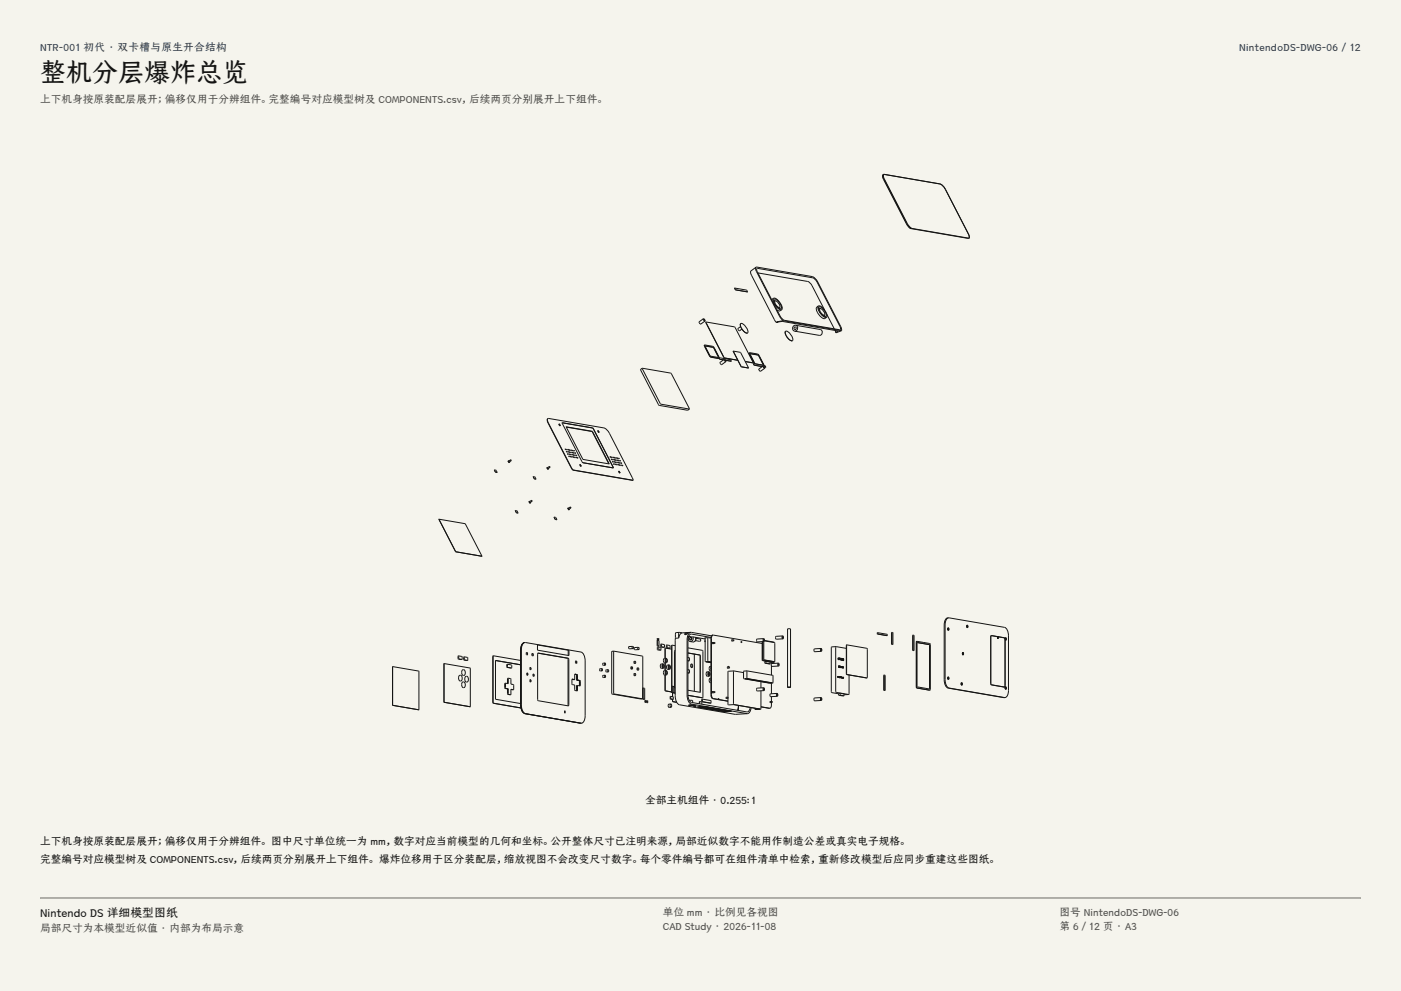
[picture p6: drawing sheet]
<svg xmlns="http://www.w3.org/2000/svg" width="420mm" height="297mm" viewBox="0 0 420 297" stroke-linecap="round" stroke-linejoin="round" font-family="sans-serif">
<g fill="#f5f4ed">
<path d="M0 0h420v297h-420z"/>
<path d="M12 12h396v275h-396z"/>
</g>
<g fill="none" stroke="#141413" stroke-width=".3">
<path d="M264.7 52.4l-.1 .5 .2 .8 6.9 13.4 1.1 1.4M264.8 52.4h-.1M264.8 52.3l16.9 2.8 .9 .5 .8 1.2M264.8 52.3l-.1 .5 .3 .9 6.8 13.3 1.2 1.4M264.8 52.3l-.1 .1M265.1 52.3h-.3M283.4 56.7l6.9 13.4 .3 .8-.1 .5M283.4 56.7l-.9-1.2-.7-.4-16.8-2.8-.2 .5 .3 .8 6.9 13.4 1.3 1.4M272.8 68.5l17.7 2.9M273 68.4h.3M273 68.4l-.2 .1M273.3 68.4l17.1 3"/>
<path d="M290.3 70.1a1 1 0 0 1 .1 1.3M290.4 71.4h.1M290.5 71.4h.1M210.9 95.5l-1.3 .9 .2 .6 .3 .1 1.3-.9M210.9 95.5l.1 .6 .4 .1M210.9 95.5l.3 .3 .2 .4M211 95.7l.2 .3zM211.6 96.5l5.5 10.7 4.1 .8M211.6 96.5h.1M211.6 96.5l5.6 10.8M211.7 96.5l8.6 1.5 5.5 10.7M211.7 96.5h-.1"/>
<path d="M220.2 86.3l.3 .6M220.2 86.3h.1M220.2 86.3v.1M220.2 86.4l.3 .5M220.2 86.3l3.6 .6 .3 .5M220.5 86.9l3.6 .6M222 97.9l-.8 .5 .1 .3 .4 .4 .7-.5M222 97l-.1 .5 .3 .7M222.1 97h-.1M222.1 97a2.56 2.56 0 0 1 2 2.8M222.2 98.2l1 1.3 .9 .3M224.1 87.5h.1"/>
<path d="M224.1 99.8h.1M226.6 80.1l16.9 2.8 .7 .4 1 1.2 6.8 13.4 .2 1.2M226.6 80.1l-.1 .5 .3 .8 6.9 13.3 1.1 1.4M226.6 80.1l-1.5 1.1v.8l7.6 14.6M226.9 80.5l16.8 2.8 .5 .3 .7 .9 6.9 13.3 .1 1-16.7-2.8-.6-.3-.7-1-6.9-13.2zM227.2 81.8l15.2 2.7 1 1.1 3.8 7.3M231.9 89.4l-.6 .4M231.9 89.4a3.1 3.1 0 0 0 2.4 3.4M231.9 89.4a2.35 2.35 0 0 1 2.3 1.9l.3 1.1-.2 .4M231.9 90l.4 .2M232.1 89.7a2.58 2.58 0 0 1 2 2.8 2.61 2.61 0 0 1-2-2.8zM232.3 90.2a1.78 1.78 0 0 0 1.4 1.9"/>
<path d="M232.3 90.2a1.8 1.8 0 0 1 1.4 1.9M232.3 90.2l-.3 .2M232.9 96.5h.3M232.9 96.5h.1M232.9 96.5l-.2 .1M232.9 96.5l.3 .1M233.2 96.5l1.5-.2 16.6 2.9-.6 .3M233.2 96.5v.1M233.2 96.6h-.5M233.7 92.1l-.3 .3M233.7 92.1l.1 .5M234.3 92.8l-.6 .4-.8-.3"/>
<path d="M234.8 96.1l-1.9 .4M234.8 96.1l17.4 3M235.5 99.3a2.58 2.58 0 0 0 2 2.8M235.5 99.3h.1M235.5 99.3a2.58 2.58 0 0 0 2.1 2.8M235.5 99.3a2.54 2.54 0 0 1 2.1 2.8M238.5 97.5a.9 .9 0 0 0-.9 .7 .9 .9 0 0 0 .6 1M238.5 97.5a.9 .9 0 0 1 .6 1 .9 .9 0 0 1-.9 .7M238.5 97.5l7.4 1.2a.9 .9 0 0 1 .6 1.1 .9 .9 0 0 1-.9 .7l-7.4-1.3M245.3 91.7l-.4 .4a3.1 3.1 0 0 0 2.4 3.3l.5-.3M245.3 91.7a3.1 3.1 0 0 0 2.5 3.4M245.3 91.7a2.37 2.37 0 0 1 2.3 1.9l.4 1.1-.2 .4"/>
<path d="M245.4 92.3l.4 .2M245.5 92a2.58 2.58 0 0 1 2.1 2.8 2.62 2.62 0 0 1-2.1-2.8zM245.8 92.5a1.78 1.78 0 0 0 1.4 1.9M245.8 92.5a1.78 1.78 0 0 1 1.4 1.9M245.8 92.5l-.3 .2M247.2 94.4l-.3 .3M247.2 94.4l.1 .5M247.9 94.2l2.2 4.4M250.4 99l.1 .7M250.7 99.6l-.2 .1M250.7 99.6h.3M250.7 99.5v.1"/>
<path d="M250.7 99.5l.3 .1M251 99.6l-.5 .1M251 99.6h.1M252.2 99.1l-1.2 .5M192 110.7l5.5 10.7 8.7 1.6M192.1 110.7h-.1M192.5 110.4l5.5 10.7 8.7 1.5M192.5 110.4l-.5 .3M192.6 110.4l8.6 1.5 5.5 10.7M192.6 110.4h-.1M211.2 103.4l1.4 3.2 .5 .5M211.2 103.4h.1"/>
<path d="M211.2 103.4l2.6 .5 1.8 3.3M211.2 103.4l1.5 3.1 .5 .5M211.4 103.7h.1M211.4 103.7l2.4 .5 1.6 2.9M211.4 103.7l2.5 .4 1.5 3-2.4-.4zM213.1 107.1l2.4 .3M213.2 107l2.3 .4M215.5 107.4h.1M215.5 107.2l.3 .5 1.1 .2M215.5 107.2h.1M215.5 107.2l3.5 .6 .2 .4M215.6 107.4h-.1"/>
<path d="M217.1 107.7l-1.2 .9 .2 .5 .3 .2 1.2-.9M217.1 107.7l.2 .5 .3 .2M217.1 107.7l.4 .2 .1 .5M217.3 107.9l.2 .3zM217.5 108l1.7 .3M219.2 108.3h.1M219.2 108.2v.1M219.8 105.2v.1M219.8 105.3l2.4 4.6 2.2 .4M219.8 105.2h.1M219.8 105.3l2.5 4.6M219.8 105.2l2.2 .4 2.4 4.7"/>
<path d="M223.4 108.3l2.3 .4M224.4 110.3h.1M224.6 105.8l1.6 3.2M224.7 105.7l-.1 .1M224.7 105.7l2.6 .5 1.8 3.3M224.7 105.7l1.6 3.3M224.9 106l2.4 .5 1.5 2.9M224.9 106l2.4 .4 1.5 2.8v.2M224.9 106l1.5 3 2.4 .4M225.7 108.8h.1M225.7 108.7v.1M225.8 108.7l-.1 .1"/>
<path d="M225.9 109h.1M225.9 109l.2 .5M225.9 109l.2 .4M225.9 109l3.4 .6 .3 .4M226.1 109.5l2.4 .4M228.8 109.7l-1.3 .9 .2 .5 .3 .2 1.3-.9M228.8 109.7l.2 .5 .3 .2M228.8 109.7l.3 .2 .2 .5M228.9 109.9l.2 .3zM229.2 110h.4M229.6 110h-.1M237.5 102.1h.1"/>
<path d="M237.6 102.1h-.1M152.3 138.1l.4 .5M152.4 138.1h-.1M152.4 138.1l.2 .1M152.4 138.1l.4 .5M152.7 138.4v.1M152.7 138.6h.1M152.8 138.4v.2M152.8 138.6h-.1M153.1 137.8l-.6 .4 .2 .3M153.1 137.8l.1 .3M153.2 138.1l-.5 .4"/>
<path d="M164.2 125.5l-.2 .5 .3 .8 7.4 14.1M164.2 125.5h.1M164.2 125.5l16.9 2.7 .6 .4 1 1.3 7.1 14M164.2 125.5l-.1 .4 .3 .8 7.4 14.1M164.7 139.8l-.6 .4 .2 .3M164.7 139.8l.2 .3M167.5 127.1l.4 .5M167.5 127.1l.4 .5zM168.5 126.7h.1M168.6 126.7l9.1 1.6 6.1 11.9-9.1-1.6zM168.6 126.7l9 1.6 .3 .3M168.6 126.7l-.1 .1"/>
<path d="M169.4 134.6l.1 .1M169.4 134.5l.2 .3zM169.7 127.9h.1M169.7 127.9l5 9.8 7.9 1.3M169.7 127.9l7.9 1.4M169.8 128l7.7 1.3 5 9.7M169.8 135.3l.1 .2M169.8 135.2l.2 .3zM169.9 134.7l.1 .1M169.9 134.6l.1 .2zM170.2 136l.1 .2M170.2 135.9l.1 .3z"/>
<path d="M170.2 135.4l.1 .1M170.2 135.3l.2 .3zM170.3 134.8l.1 .1M170.3 134.7l.2 .2zM170.5 136.7l.1 .2M170.5 136.6l.2 .3zM170.6 136.1l.1 .1M170.6 136l.2 .3zM170.6 135.5l.1 .1M170.6 135.4l.2 .2zM170.7 134.8l.1 .2M170.7 134.8l.2 .2z"/>
<path d="M170.9 136.8l.1 .1M170.9 136.7l.2 .3zM171 136.2l.1 .1M171 136.1l.2 .2zM171.1 135.5l.1 .2M171.1 135.5l.1 .2zM171.1 134.9l.1 .1M171.1 134.8l.2 .3zM171.4 136.9l.1 .1M171.4 136.8l.1 .2zM171.4 136.2l.1 .2M171.4 136.2l.2 .2z"/>
<path d="M171.5 135.6l.1 .1M171.5 135.5l.2 .3zM171.6 135l.1 .1M171.6 134.9l.1 .2zM171.8 136.9l.1 .2M171.8 136.9l.2 .2zM171.9 136.3l.1 .2M171.9 136.2l.1 .3zM171.9 135.7l.1 .1M171.9 135.6l.2 .2zM172 135.1l.1 .1M172 135l.2 .2z"/>
<path d="M172.2 137l.1 .2M172.2 136.9l.2 .3zM172.3 136.4l.1 .1M172.3 136.3l.2 .2zM172.4 135.8l.1 .1M172.4 135.7l.1 .2zM172.7 137.1l.1 .1M172.7 137l.1 .3zM172.7 136.5l.1 .1M172.7 136.4l.2 .2zM173.1 137.2l.1 .1M173.1 137.1l.2 .2z"/>
<path d="M173.8 139.3l.4 .5M173.8 139.2l.4 .6M174.7 138.7h.1M174.8 138.7l8.9 1.5M177.6 129.3h.1M177.6 129.3l5 9.7M179.2 129.1l.3 .5M179.2 129.1l.4 .5M182.6 139h.1M182.9 136.9l.1 .2M182.9 136.8l.2 .3zM183.2 137.6l.1 .2"/>
<path d="M183.2 137.5l.2 .3zM183.3 137l.1 .1M183.3 136.9l.2 .3zM183.6 138.3l.1 .2M183.6 138.2l.2 .3zM183.7 137.7l.1 .1M183.7 137.6l.1 .3zM183.7 137.1l.1 .1M183.7 137l.2 .2zM183.8 140v.2M184 139l.1 .2M184 139l.1 .2z"/>
<path d="M184 138.4l.1 .1M184 138.3l.2 .3zM184.1 137.8l.1 .1M184.1 137.7l.2 .2zM184.2 137.1l.1 .2M184.2 137.1l.1 .2zM184.4 139.1l.1 .1M184.4 139l.2 .3zM184.5 138.5l.1 .1M184.5 138.4l.1 .2zM184.5 137.8l.1 .2M184.5 137.8l.2 .2z"/>
<path d="M184.6 137.2l.1 .1M184.6 137.1l.2 .3zM184.8 139.2l.1 .1M184.8 139.1l.2 .2zM184.9 138.5l.1 .2M184.9 138.5l.2 .2zM185 137.9l.1 .2M185 137.8l.1 .3zM185 137.3l.1 .1M185 137.2l.2 .2zM185.3 139.3v.1M185.3 139.2l.1 .2z"/>
<path d="M185.3 138.6l.1 .2M185.3 138.5l.2 .3zM185.4 138l.1 .1M185.4 137.9l.2 .3zM185.4 137.4l.1 .1M185.4 137.3l.2 .2zM185.7 139.3l.1 .2M185.7 139.2l.2 .3zM185.7 138.7l.1 .1M185.7 138.6l.2 .3zM185.8 138.1l.1 .1M185.8 138l.2 .2z"/>
<path d="M186.1 139.4l.1 .1M186.1 139.3l.2 .3zM186.2 138.8l.1 .1M186.2 138.7l.1 .2zM186.5 139.5l.1 .1M186.5 139.4l.2 .2zM206.2 122.9v.1M206.7 122.6l-.5 .4M131.6 155.6v.1M131.6 155.7l5 9.7 7.9 1.3M131.6 155.6h.1M131.6 155.6l5 9.7"/>
<path d="M131.6 155.6l7.9 1.4 5 9.7M148.2 140.9v.1M148.2 141l.3 .5 .5 .1M148.2 140.9h.1M148.3 140.8l.4 .1 .3 .7M148.3 140.8v.1M148.3 140.8l-.1 .1M148.3 140.9l.3 .6 .4 .1M149 141.6h.1M154.5 153v.1M154.5 153.1l.2 .5M154.5 153h.1"/>
<path d="M154.6 153l.4 .1 .3 .6M154.6 153h-.1M154.7 153.6l.6 .1M154.8 153.5l.1 .2M155.2 153.8h.1M155.2 153.7v.1M155.3 153.7h.1M155.3 153.7l-.1 .1M158.6 150.3l.4 .5M158.7 150.3h-.1M158.7 150.3h.1M158.7 150.3l.3 .4"/>
<path d="M158.9 150.5v.1M159 150.7v.1M159 150.6v.1M159.3 150l-.5 .4 .1 .2M159.3 150l.2 .2M159.5 150.2l-.6 .4M159.9 142.9l.3 .6 .4 .1M159.9 142.9h.1M159.9 142.8l.3 .7 .4 .1M159.9 142.8v.1M159.9 142.8l.4 .1 .4 .7M159.9 142.8h.1"/>
<path d="M160.6 143.6h.1M160.7 143.6h-.1M164 140.1l.3 .5M164 140.1h.1M164 140.1l.2 .1M164 140.1l.4 .5M164.3 140.4v.1M164.4 140.6h-.1M164.4 140.4v.2M164.9 140.1l-.6 .4M166.1 155l.4 .7M166.2 155h-.1"/>
<path d="M166.2 155l.4 .1 .3 .6M166.2 155l.3 .7M166.5 155.7l.4 .1M166.5 155.7h.4M166.9 155.7v.1M170.2 152.3l.4 .5M170.3 152.3h-.1M170.3 152.2l.2 .1M170.3 152.2l.4 .5M170.3 152.2l-.1 .1M170.6 152.5v.1M170.6 152.7v.1"/>
<path d="M170.7 152.6v.1M170.7 152.7l-.1 .1M171 152l-.6 .4 .2 .2M171 152l.2 .2M171.2 152.2l-.6 .4M171.7 140.9l18.1 3M171.8 140.8l-.1 .1M171.8 140.8l18 3.1M183.8 140.2h.1M185.4 141.2l.4 .6M185.5 141.2l.3 .6zM136.6 165.3v.1"/>
<path d="M136.6 165.4l7.9 1.3M144.5 166.7h.1M117.7 199.8v11.5M117.7 199.8h.1M117.7 199.8l7.9 1.3v11.6M133.1 198.9v11.5M133.1 198.9h.1M133.1 198.9l7.9 1.3v11.6M137.4 196.6l-.1 .9 .9 .2M137.4 196.6h.1M137.6 196.6l-.1 .8 1 .2M137.6 196.6h.1"/>
<path d="M137.6 196.6h-.2M137.6 196.6l.9 .2v.8M138.3 197.7h.1M138.5 197.6l-.2 .1M139.1 196.9l-.1 .8 .9 .2M139.1 196.9h.1M139.3 196.9l-.1 .8 .9 .2M139.3 196.9h.1M139.3 196.9h-.2M139.3 196.9l.9 .2-.1 .8M140 197.9h-.1M140.1 197.9h.1"/>
<path d="M140.1 197.9h-.2M147.9 196.6h.1M148 196.5l-.1 14.2 8.3 1.5-8.4-1.5 .1-14.1M148 196.5l8.1 1.4M148 196.5l-.1 .1M148.5 198v11.5M148.5 198l7.6 1.3M148.6 197.9l-.1 .1M148.6 197.9l7.5 1.3M152 199.1v.9l1.3 .2M152 199.1h.1M152.2 199.1v.9"/>
<path d="M152.2 199.1h.1M152.2 199.1h-.2M152.2 199.1l1.2 .2-.1 .9M156.1 194.8v16.4M156.5 193.1l-.4 1.7M157.2 192.6a1.89 1.89 0 0 0-1.1 2.2M157.2 192.6a2.02 2.02 0 0 0-1.1 2.2M157.3 192.6h-.1M157.4 192.6l16.8 2.8a2.63 2.63 0 0 1 1.2 2.7l-.1 17.5a1.31 1.31 0 0 1-1 1.1M157.4 192.6a2.02 2.02 0 0 0-1.1 2.2v16.4l.1 1.3a1.78 1.78 0 0 0 1.1 1.4l16.7 2.8M157.4 192.6h-.2M157.8 195.6l.3 .1"/>
<path d="M157.8 195.6v.6l.3 .1M157.8 195.6h.1M157.8 195.6l.4 .1M158.1 196.2v.1M158.1 196.3h.1M158.2 196.2l-.1 .1M158.2 195.7l-.1 .5M159.5 195.9h.3M159.5 195.9v.6l.3 .1M159.5 195.9h.1M159.5 195.9l.3 .1v.6M159.8 195.9v.1"/>
<path d="M159.8 196v.6M159.8 196.6h.1M161.1 193.3l9.5 1.6v1.6l-9.5-1.6zM161.3 195.8l9.1 1.5 .1 13.9-.1 .3M161.3 195.7l-.1 .3 .1 13.9 9 1.6M161.3 195.7h.1M170.1 197.3l.2 .4-.1 13.8M170.4 194.9l-.1 1.5M172.5 198.2v.5l.4 .1M172.5 198.1l.4 .2M172.5 198.1v.1M172.9 198.7l-.1 .1"/>
<path d="M172.9 198.7h.1M172.9 198.3v.4M181.4 198.7h-.6l-.1 .3 .2 .4h.5M181.4 198.7l-.2 .3 .2 .4M181.4 198.7l.2 .3-.2 .4M183.5 195.2l-.1 12.7 8.6 1.6M183.5 195.2h.1M184.1 195.2l-.1 12.7 8.6 1.5M184.1 195.2h.1M184.1 195.2h-.6M184.1 195.2l8.6 1.5-.1 12.7M188.5 193.8v.6h.3"/>
<path d="M188.5 193.8h.1M188.8 194.4h.1M189.5 199.8l-.4 .4 .1 .3h.3M189.5 199.8l-.2 .3 .2 .4M189.5 199.8l.2 .4-.2 .3M189.5 193.7v.6l.4 .1M189.5 193.7h.1M189.5 193.7l-1 .1M189.5 193.7l.4 .1v.6M189.9 194.4h.1M189.9 194.4h-1.1M190.2 194.1l-.1 .6h.4"/>
<path d="M190.2 194.1h.1M190.4 198.2l-.4 .3 .1 .3h.3M190.4 198.2l-.2 .3 .2 .3M190.4 198.2l.2 .3-.2 .3M190.5 194.7h.1M191.2 194.1v.5l.4 .1M191.2 194l.4 .1v.5M191.2 194v.1M191.2 194l-1 .1M191.6 194.7h-1.1M191.6 194.6v.1M197 191.8v1.7l.4 .1"/>
<path d="M197 191.8l.2 .1v1.6l.3 .1M197 191.6h.5M197 191.4v.2M197 191.8l.6 .1v1.7M197 191.4h.1M197.1 193.9v.8l.6 .1M197.1 193.9h.1M197.2 191.6h-.2M197.2 191.4v.2M197.2 191.4h.1M197.2 191.4h-.2M197.2 191.4h.3l.1 .3-.4-.1"/>
<path d="M197.4 193.6h.1M197.4 191.9h.1M197.5 193.9v.8l.6 .1M197.5 193.9h.1M197.5 193.9h-.4M197.5 193.9l.6 .1v.8M197.5 193.6h-.1M197.6 193.6h-.1M197.7 194.8h.1M198.1 193v.9l1.1 .1M198.1 193h.1M198.1 194.8h.1"/>
<path d="M198.1 194.8h-.4M198.3 193.1v.8M198.3 193v.1M198.3 193h.1M198.3 193h-.2M198.3 193l.9 .2v.8M198.7 199l-.6 .1-.1 .5 .1 .6 .7 .1M198.7 199l-.3 .6 .4 .7M198.7 199a.81 .81 0 0 1 .1 1.3M198.8 199.2l-.2 .4 .2 .4M198.8 199.2h.1M198.8 199.2l-.1 .4 .2 .4"/>
<path d="M198.8 199.2l.2 .4-.1 .4M198.9 194h.1M199.2 194h.1M199.2 194h-.3M199.4 198.6v2.4M199.5 194.2l-.1 3.1M199.5 194.2h.1M199.5 194.2l1.9 .4M199.6 197.9l.2 .4M199.7 197.3l-.7 .1-.1 .5 .2 .7h.7M199.7 197.3l-.3 .6 .4 .7M199.7 197.3a.81 .81 0 0 1 .1 1.3"/>
<path d="M199.7 197.6l-.1 .3M199.7 197.6h.1M199.8 197.6l.2 .3-.2 .4M199.8 197.6h-.1M199.8 193.3v.9l1 .1M199.8 193.3h.1M199.8 198.3h.1M200 193.3v.9M200 193.3h.1M200 193.3h-.2M200 193.3l.9 .2-.1 .8M200.6 199.3l-.6 .1-.2 .5 .2 .6 .7 .1"/>
<path d="M200.6 199.3l-.3 .6 .4 .7M200.6 199.3a.82 .82 0 0 1 .1 1.3M200.6 194.3h.1M200.7 199.6l-.2 .3 .2 .4M200.7 199.6h.1M200.7 199.6l.2 .3-.2 .4M200.8 194.3h.1M200.8 194.3h-.2M201.4 193.6v13.7M201.5 193.4l-.1 .2M201.5 193.4h.1M201.6 193.4l.8 .1"/>
<path d="M202.3 195h.1M202.3 195l-.1 11 .2 .2M202.5 191.2l-.1 17.3 .2 1.3a1.84 1.84 0 0 0 1.1 1.4l16.7 2.9 3.7-.2M202.7 189.6l-.2 .4v1.3l1-.1M202.7 189.6h.1M203.7 189.5l-.3 .5 .1 1.2M203.7 189.5h.1M203.7 189.5l-1 .1M203.7 189.5l.8 .2M204.5 189.7l-.5 .3-.5 1.2M205.3 190h.1M205.3 190v.1"/>
<path d="M205.3 189.9l.9-.2-.3 .3a.35 .35 0 0 1-.3 .2 .35 .35 0 0 1-.3-.3zM206.1 189.9l-.8 .1M206.2 197.9l.3 .2M206.2 194.2l4.5 .8-.1 14.1M206.2 195.7l3.6 .6 .2 .2M206.4 197l-.2 .2M206.4 197h.1M206.4 197a.67 .67 0 0 1 .1 1.1M206.5 190.7l4.9 .8M206.5 198.1h.1M206.6 190.7l-.3 1 .6 .6M207 191.7l.1 .1"/>
<path d="M207.1 199.5l.3 .6M207.1 189.5a2.09 2.09 0 0 0-1.1 2.3v16.5l.2 1.3a1.84 1.84 0 0 0 1.1 1.4l16.8 2.9M207.1 189.5l6.2 1.1M207.1 189.5l-2.6 .2M207.1 191l-.3 .4 .2 .3M207.1 191l.3 .4-.4 .3M207.1 191l.2 .1M207.3 199l-.2 .5M207.3 199h.1M207.3 199l.3 .4-.2 .7M207.7 190.9a.93 .93 0 0 1-.8 1.4M208.2 196v11.2"/>
<path d="M208.5 191a.93 .93 0 0 1-.8 1.4l-.8-.1M208.5 191.1l.1 .6-.2 .5M208.6 191.3l1.2 .2 .3 .4-.4 .3-1.2-.2M209.8 196.3l.1 .2M210 196.5l-.1 10.8M211.3 191.2h.1M211.3 191.2h1.8M211.3 191.2l.1 7 1.7 .4M211.3 192.2l.1 .2M211.4 192.2v.1M211.4 192l-.1 .2M211.4 192v.2"/>
<path d="M211.6 198.3h.1M212.2 191.1l.1 7.2M212.2 198.3h.1M212.2 198.3h-.6M212.2 198.3l.9 .1M213.1 199.7a.68 .68 0 0 0-.5 .7 .68 .68 0 0 0 .5 .6M213.1 191l-5.9-1a1.59 1.59 0 0 0-1 1.9v16.3l.6 1.9 .5 .4 16.7 2.9 .5-.3 .4-1.1M213.5 192.6h.1M213.6 192.5v.4M213.6 192.5l.2 .1M213.6 190.3l-.3 .3-.2 .7 .1 17.3 .5 .8 4.5 .8-2.6-.5M213.6 190.3h.1"/>
<path d="M213.6 192.6h.1M213.7 192.9h-.1M213.7 192.9h.1M213.8 190.3l-.4 .3-.1 .7v16.9l.3 1 1.6 .4M213.8 190.3l14.7 2.5M213.8 190.3h-.2M214.2 192.5l.1 .4M214.2 192.5l-.7 .1M214.3 192.9h-.6M218.2 199.9l-.2 .2 .2 .1M218.3 199.9l.1-.2 .1 .2M218.3 199.9h.1"/>
<path d="M218.3 199.8v.1M218.6 199.9v.3M218.6 199.9h-.5M219.5 191.8l-.2 .1 .2 .2M219.9 191.7v.4M219.9 191.7l-.5 .1M219.9 192.1h-.5M222.2 192.3v.2M222.2 192.3l.1 .3zM228.5 192.3v5.6l3.5 .6M228.6 192.3l.1 5.7M228.7 192.3v5.4l3.5 .6"/>
<path d="M228.9 191.7l.1 .3zM228.9 191.4l-1.9 .1-.2 .4 .2 .5 2-.1M228.9 191.4l-.2 .4 .3 .5M228.9 191.4l.3 .4-.2 .5M229 192.3l.1 5.5M229.2 192.1l3 .6v5.6M229.2 191.9l2.9 .7M229.3 198.3v.5l1.3 .2M229.3 198.3h.1M229.6 198.2l.1 .5 1.2 .3M229.6 198.2h.1M229.6 198.2l-.3 .1"/>
<path d="M229.7 198.2l1.2 .2v.6M230.6 199h.1M230.9 199h.1M230.9 199h-.3M231.3 198.4v.6M231.3 199.6v2.7M231.9 198.5h.1M231.9 198.3h.1M232 198.5h-.1M232.1 198.3l-.1 .2M232.1 198.3h.1M232.2 198.3h.1"/>
<path d="M232.2 198.3h-.3M233.3 199l.1 .4zM233.3 198.7l-1.9 .2-.2 .4 .2 .4 2-.1M233.3 198.7l-.2 .4 .3 .5M233.3 198.7l.3 .5-.2 .4M234.6 190.9l.1 .3zM234.6 190.6l-1.9 .1-.2 .4 .2 .5 2-.1M234.6 190.6l-.2 .4 .3 .5M234.6 190.6l.3 .4-.2 .5M236.1 188.5h.1M236.1 188.5h.9v17.5M236.1 188.5v17.5"/>
<path d="M246.1 194.6l.1 .4zM246.1 194.3l-1.9 .2-.2 .4 .2 .4 2-.1M246.1 194.3l-.2 .4 .3 .5M246.1 194.3l.3 .5-.2 .4M249.3 193.9l-.1 13.4 .2 .3 2 .3M249.3 193.9h.1M250.7 193.8l-.1 13.6 3.8 .7M250.7 193.8l3 .5M250.7 193.8l-1.4 .1M251.3 197.7h.1M251.3 197.1h.1M251.3 197.1l.2 .5v-.4"/>
<path d="M251.3 197.1v.6M251.3 197.2l.2 .5M251.4 199.6v.1M251.4 199.8v.2M251.4 199.7v.1M251.4 200h.1M251.4 199.6h.1M251.4 199.8h.1M251.4 199.8v.1M251.4 199.9l.1 .1M251.5 199.6v.1M251.5 199.7h.1"/>
<path d="M251.5 199.8h-.1M251.5 197.7h.1M251.5 199.5l-.1 .1M251.5 199.5v.1M251.5 199.5h.1M251.5 197.2h.1M251.5 197.2l.4 .1M251.5 199.8h.1M251.5 199.6h.1M251.5 200h.1M251.5 199.8v.2M251.5 199.6l.1 .1"/>
<path d="M251.6 199.7l-.1 .1M251.6 199.8l-.1 .2M251.6 200h.1M251.6 199.8h.1M251.6 199.6h.1M251.6 199.6h.2M251.6 199.6v.2M251.7 197.8h-.1M251.7 197.3v.5M251.7 197.3h-.1M251.7 199.8h-.1M251.7 199.8h.1"/>
<path d="M251.7 199.7h.1M251.7 199.7v.1M251.7 200h.1M251.7 199.9v.1M251.7 199.8l.1 .1M251.8 199.6l-.1 .1M251.8 199.6h.1M251.8 199.9l-.1 .2M251.8 197.3l-.3-.1v.5M251.8 197.2v.6M251.8 197.8h.1M251.8 197.2h.1"/>
<path d="M251.9 200v.1M251.9 197.6h.1M251.9 197.3h.1M251.9 197.8h.1M251.9 197.5h.1M251.9 199.6v.5M251.9 199.6h.1M251.9 199.7h.1M251.9 199.7v.3M251.9 199.7l.1 .2M251.9 199.6l.1 .3M251.9 197.3l.1 .2"/>
<path d="M251.9 197.6l.1 .1M252 197.5h-.1M252 197.6h.1M252 197.7l.1 .1M252 197.7h.1M252 199.9v.2M252 197.6v.1M252 197.5l-.1-.3v.6M252 197.5v.1M252 197.8h.1M252.1 197.7h.1M252.1 197.6h.1"/>
<path d="M252.1 197.6l.1 .1M252.1 197.6v.1M252.2 199.8h-.1M252.2 199.8l-.1 .3M252.2 199.8h.1M252.2 197.7h.1M252.2 199.8v.3M252.2 199.8l.1 .1M252.2 197.8l.1 .1M252.3 199.9h.1M252.3 199.9v.3M252.3 199.8v.1"/>
<path d="M252.3 197.8h.1M252.3 197.3l-.1 .5M252.3 197.3h.1M252.3 199.9v.1M252.3 197.4v.4M252.3 197.9h.1M252.3 197.4h.1M252.3 197.3l.1 .3M252.3 199.8h.1M252.4 199.8v.2M252.4 197.8h-.1M252.4 197.4v.2"/>
<path d="M252.4 199.9v.1M252.4 197.6v.2M252.4 200v.2M252.4 197.6l-.1 .3M252.5 197.6l.1 .3M252.5 199.7h.1M252.5 199.7l-.1 .5M252.6 199.8v.2zM252.6 197.3l-.1 .3M252.6 197.3h.1M252.6 197.4h.1M252.6 197.4l-.1 .2"/>
<path d="M252.6 197.9h.1M252.6 197.4v.1M252.6 199.7l.1 .5M252.6 197.3l.1 .4M252.6 197.8v.1M252.6 197.5v.2M252.7 197.9h-.1M252.7 197.7v.2M252.7 199.7v.5M252.7 199.7h.1M252.7 197.9l.1 .1M252.7 197.9h.1"/>
<path d="M252.7 197.4v.1M252.7 197.5h.1M252.7 197.4h.1M252.7 200h.1M252.8 199.9h-.1M252.8 198h.1M252.8 199.9h.1M252.8 199.9l-.1 .1M252.8 199.9v.1M252.8 197.4h-.1M252.8 197.5h-.1M252.8 197.7h.1"/>
<path d="M252.8 197.6h.1M252.8 197.6v.1M252.8 199.9l.1 .4M252.8 197.5h.1M252.8 197.4h.1M252.8 200v.3M252.8 197.9h.1M252.8 197.7l.1 .2M252.8 197.5l.1 .1M252.8 197.4l.1 .3M252.9 197.6h-.1M252.9 197.9h-.1"/>
<path d="M252.9 197.7v.2M252.9 197.9l-.1 .1M253.8 193.3l-.1 8.8 6.2 1.1M253.8 193.3h.1M253.9 193.3v8.9M253.9 193.3h.1M253.9 193.3h-.1M253.9 193.3l6.1 1.1-.1 8.8M263 189.6v.4l2.8 .5M263 189.6h.1M263.2 189.6v.4l2.8 .5M263.2 189.6h.1"/>
<path d="M263.2 189.6h-.2M263.2 189.6l2.8 .5M265.8 190.5h.1M266 190.5h.1M266 190.1v.1M266 190.5h-.2M266 190.2v.3M267.3 193v.1M267.3 189.5v3.5M267.3 189.5h.1M267.3 193.1h.4M267.5 189.5v3.6"/>
<path d="M267.5 189.5h.1M267.5 189.5h-.2M267.5 189.5l.2 .1v3.5M267.5 193.1h.1M267.7 193.1h.1M267.7 193.1h-.2M273.6 190.4v4.5l.2 .1M273.6 190.4h.1M273.8 190.4v4.5l.2 .1M273.8 190.4h.1M273.8 190.4h-.2M273.8 190.4l.2 .1v4.4"/>
<path d="M273.8 195h.1M274 195h-.2M274 194.9v.1M274.8 192.2l-.1 13.9 4 .7M274.8 192.2h.1M274.9 192.2l-.2 13.7 .2 .3M274.9 192.2h.1M274.9 192.2h-.1M274.9 192.2l2 .3M275 192.6l3.7 .6-.1 13.3M275 192.6l-.1 13.2 3.7 .7M275 192.6h.1"/>
<path d="M276.8 192.5v.1M276.9 192.5l1.8 .4 .2 .3-.1 13.6M276.9 192.5h-.1M278.6 193.2v13.3M284.1 188.5l.2 .4M284.2 188.6v.1M284.2 188.2h.1M284.2 188.6h.1M284.3 188.9h.1M284.3 188.5l.1 .1M284.3 188.2l-.2 .3M284.3 188.2l.1 .3-.1 .4"/>
<path d="M284.3 188.2h-.1M284.3 188.3h.1M284.3 188.3v.3M284.3 188.5l-.1 .1M284.3 188.2l.2 .3-.2 .4-.2-.4M284.3 188.6h-.1M284.3 188.6l-.1 .1M284.3 188.5h.1M284.4 185.2l-.8 .6-.3 1.5v16.4l.2 1.2 .4 .9 .6 .4 16.8 2.9M284.4 185.2l16.7 2.8 .6 .4 .5 1 .1 1.2v16.3l-.3 1.5-.7 .7M284.4 185.2l-.6 .1-.4 .5-.3 1.5v16.4l.1 1.2 .4 .9 .6 .4 17.1 2.9M284.4 188.6h-.1"/>
<path d="M288.6 195.6h.2l-.1 .7zM288.7 195.9h.1M288.6 195.6h.1M288.6 195.9h.1M288.7 196.2h.1M288.7 195.9l.1 .1M288.7 195.6l-.2 .3 .2 .3M288.7 195.6l.1 .3-.1 .3M288.7 195.6h-.1M288.7 195.7v.2M288.7 195.9h-.1M288.7 195.7h.1"/>
<path d="M288.8 196h-.1M289.8 187.7l.2-.3 .1 .1-.1 .6M289.8 187.7l.2 .4M289.9 187.8h.1M289.9 187.4h.1M290 188.1h.1M289.9 187.7l.2 .1M290 187.4l-.2 .3M290 187.4l.1 .3-.1 .4M290 187.4h-.1M290 187.7l-.1 .1M290 187.5l-.1 .3"/>
<path d="M290 187.5h.1M290 187.7l.1 .1M290 187.7h-.1M290.1 187.8h-.1M297 190.9v13.9M297.1 190.5h.1M297.2 190.5l-.2 .4M297.2 190.5h.1M297.2 190.5h-.1M297.2 190.5l3.9 .7 .2 .4M297.2 190.5l3.9 .6 .2 .4M299 191.1l.2 .2"/>
<path d="M299.1 190.9h.1M299.1 190.9l-.1 .2M299.1 190.9l.1 .5-.2-.3M299.1 190.9l.1 .4zM299.1 190.9l.1 .4M299.1 191.3v.1M299.2 191.3l-.1 .1M301.3 191.5h.1M301.3 191.5l.2 .3M301.3 191.6h.1M301.3 191.6v13.9M301.5 191.2h.1"/>
<path d="M301.4 191.5h.1M301.4 191.1v.1M301.5 191.5l.1 .1M301.5 191.8h-.1M301.5 191.2l-.2 .3M301.5 191.2l.1 .3-.1 .3M301.5 191.5h.1M301.5 191.1l-.2 .4M301.5 191.1l.1 .6-.1 .2-.2-.3M301.5 191.8h.1M301.5 191.5v-.2v.2M301.5 191.6h.1"/>
<path d="M301.6 191.6h-.1M117.7 211.3v.1M117.7 211.4l7.9 1.3M125.5 212.7h.1M125.6 212.7h-.1M133.1 210.4v.1M133.1 210.5l7.9 1.3M137.7 202.5a.85 .85 0 0 1 .9 .6 .85 .85 0 0 1-.5 1 .99 .99 0 0 1-.4-1.6zM138.6 200.8a.85 .85 0 0 1 1 .6 .85 .85 0 0 1-.5 1 .99 .99 0 0 1-.5-1.6zM138.6 204.4a.85 .85 0 0 1 1 .7 .85 .85 0 0 1-.5 1 .99 .99 0 0 1-.5-1.7zM139.6 202.8a.85 .85 0 0 1 .9 .6 .85 .85 0 0 1-.5 1 .99 .99 0 0 1-.4-1.6zM141 211.8h.1"/>
<path d="M148.5 209.5l.1 .1M148.6 209.6l7.5 1.3M151.4 204.8l-.1 1.5 .8 .2M151.4 204.8h.1M151.6 204.8v1.5l.8 .1M151.6 204.8h.1M151.6 204.8h-.2M152.1 206.5l.1 1.5 .6 .2M152.2 203.3l-.1 1.6M152.2 203.3h.1M152.4 206.4v1.6l.7 .2M152.4 206.4l-.3 .1"/>
<path d="M152.5 203.3l-.1 1.6-.8-.1M152.5 203.3h.1M152.5 203.3h-.3M152.5 203.3l.6 .1 .1 1.6 .8 .2-.1 1.5M152.8 208.2h.1M152.9 208.2h-.1M153.1 208.2h-.3M153.1 200.2h.1M153.2 206.6l.5 .1M153.3 200.2h.1M153.3 200.2h-.2M153.7 206.7h.1"/>
<path d="M153.9 206.7l-.7-.1-.1 1.6M153.9 206.7h.1M153.9 206.7h-.2M156.1 211.2a2.62 2.62 0 0 0 1.3 2.7M156.1 211.2l.1 1.1 .6 1.1M156.1 211.2l.2 1.3a1.78 1.78 0 0 0 1.1 1.4M157.4 213.9l16.8 2.8M157.9 201.8h.3l-.1 .6zM158.9 200.1h.2l-.1 .6zM158.9 203.8h.2l-.1 .6zM159.8 202.1h.2l-.1 .6zM169.2 213.1h.1"/>
<path d="M169.3 213.1v.5M169.3 213.1v.6M169.3 213.1h.1M169.3 213.1l.1 .6M169.3 213.7h.1M169.4 213.7h.1M170.3 211.5h.1M171.5 203.5v1.6l.8 .2v1.6l.7 .2M171.5 203.5h.1M171.6 203.5l.7 .2M172.1 203.7h.1M172.3 203.7l-.8-.1 .6 .1"/>
<path d="M172.3 202.1l.6 .1v1.6M172.4 202.1l-.1 1.6M172.4 202.1h.1M172.4 202.1l.7 .1v1.6M172.8 202.2l.1 1.6M172.9 203.8l.8 .2v1.5M172.9 203.8l.9 .2-.1 1.5M172.9 203.8h.1M172.9 205.4h.1M173 206.9l-.1 .1zM173 205.4l-.1 1.5M173 207.1h.1"/>
<path d="M173.1 205.4l-.1 1.7M173.1 203.8l.8 .2v1.6M173.1 205.4l-.2 .1-.1 1.5M173.1 205.4l.7 .2M173.1 203.8h-.1M173.8 205.6h.1M174.2 216.7h.1M174.3 216.7h-.1M180.4 200.4h-.5l-.2 .3 .2 .4 .6-.1M180.4 200.4l-.1 .3 .2 .3M180.4 200.4l.2 .3-.1 .3M181.4 202.4h-.6l-.1 .3 .2 .4 .5-.1"/>
<path d="M181.4 202.4l-.2 .3 .2 .3M181.4 202.4l.2 .3-.2 .3M182.3 200.7h-.5l-.2 .3 .2 .4h.5M182.3 200.7l-.1 .3 .1 .4M182.3 200.7l.2 .3-.2 .4M190.4 201.8l-.4 .3 .1 .4h.3M190.4 201.8l-.2 .3 .2 .4M190.4 201.8l.2 .4-.2 .3M191.3 200.2l-.3 .3 .1 .3h.3M191.3 200.2l-.1 .3 .2 .3M191.3 200.2l.2 .3-.1 .3M192 209.5h.1"/>
<path d="M192.6 209.4h.1M192.6 209.4l-.6 .1M192.7 209.4l.1 .1M192.8 206.2l-.1 3.2M192.8 206.2h.1M192.8 209.5l.4 .1M192.8 206.2l.5 .1-.1 3.3M193.2 209.6h.1M193.3 210.4l.1 .1M193.3 209.9v.5M193.3 209.9h.1M193.4 210.5h.2"/>
<path d="M193.5 210.4v.1M193.5 209.9v.5M193.5 210.5h.1M193.5 209.9h.1M193.5 209.9h-.2M193.5 209.9l.1 .6M193.6 210.5h.1M193.6 210.5h-.1M193.8 210.5l.1 .1M193.9 210l-.1 .5M193.9 210h.1M193.9 210.6h.3"/>
<path d="M194 210.5v.1M194 210v.5M194 210.6h.1M194 210h.1M194 210h-.1M194 210l.2 .6M194.2 210.6h.1M194.2 210.6h-.2M198.9 200h-.1M199.4 202.3v4.7l2 .4M199.4 202.3l.1 4.8M199.6 201.6l.2 .4"/>
<path d="M199.7 201l-.7 .1-.1 .5 .2 .6 .7 .1M199.7 201l-.3 .6 .4 .7M199.7 201a.81 .81 0 0 1 .1 1.3M199.7 201.2l-.1 .4M199.7 201.2h.1M199.8 201.2l.2 .4-.2 .4M199.8 201.2h-.1M199.8 202h.1M200.7 200.3h.1M200.9 208.7v.8l.9 .1M200.9 208.7h.1M201.1 208.8v.7"/>
<path d="M201.1 208.7v.1M201.1 208.7h-.2M201.1 208.7l.7 .2v.7M201.1 211l-.7 .1-.1 .4 .1 .4 .8 .1M201.1 211l-.2 .4 .3 .6M201.1 211a.6 .6 0 0 1 .1 1M201.4 207.3l.1 .3M201.5 207.6l.9 .1h-.3M201.5 207.6h.1M201.6 205.7l.5 .1-.1 1.9M201.6 205.7l-.1 1.9M201.6 205.7h.1"/>
<path d="M201.6 210.2l1.3 .3M201.6 207.6v1.2M201.6 209.6v.6M201.6 210.2l.1 .1M201.7 209.6h.1M201.8 209.6h.1M201.8 209.6h-.1M202.1 207.7h-.1M206.2 201.5l.3 .2M206.2 206.9l3.6 .6M206.2 208.4l4.4 .7M206.4 200.7l-.2 .1"/>
<path d="M206.4 211.4h1.3zM206.4 200.7h.1M206.4 200.7l.3 .7-.2 .3M206.4 211.4h1.2M206.4 211.3v.1M206.5 211.3l-.1 .1M206.5 201.7h.1M206.6 211.4h.1M206.6 211.4h.9zM206.6 209.9h1v.7M207.4 200.1h.1M207.6 211.3v.1"/>
<path d="M207.9 211.5h.1M207.9 211.5h.2M208 211.5h.1M208.1 211.5h.1M208.1 211.5h-.1M208.3 211.6h.1M208.3 211.6h.2M208.4 211.6h.1M208.5 211.6h.1M208.5 211.6h-.1M209.1 211.9h.1M209.1 211.9l8.5 1.4"/>
<path d="M209.2 211.9h-.1M209.2 211.9l1.8-.1 7.8 1.3M209.5 211.9l7.9 1.3h1.8M209.7 210.3l-.1 .6M209.7 210.3h.1M209.7 211.9l7.7 1.3 1.2-.1M209.8 210.3l-.1 .6M209.8 210.3h.1M209.8 210.3h-.1M209.8 210.3l.6 .1v.6M209.8 207.5h.1M209.9 207.3l-.1 .2"/>
<path d="M210 207.3l-.1 .2M210.4 209.5v.8l2.7 .4M210.4 209.5h.1M210.4 209.1h.1M210.5 209.1h.1M210.6 209.1h.1M210.6 209.5v.8M210.6 209.5h.1M210.6 209.5h-.2M210.6 209.5l2.5 .5v.7M210.8 211.8h.3M211.1 211.8h.1"/>
<path d="M211.1 211.8l8.2 1.4M212.4 201.9l.2 .5M212.5 201.3l-.7 .1-.1 .6 .2 .6h.7M212.5 201.3l-.3 .6 .4 .7M212.5 201.3a.81 .81 0 0 1 .1 1.3M212.5 201.6l-.1 .3M212.5 201.6h.1M212.6 201.6l.2 .4-.2 .4M212.6 201.6h-.1M212.6 202.4h.1M212.9 210.7h.1M213.1 210.7h.1"/>
<path d="M213.1 200v.6M213.1 203.3a.68 .68 0 0 0-.5 .6 .68 .68 0 0 0 .5 .7M213.1 203.6v.6M213.1 210.7h-.2M213.5 207.3h.1M213.6 207.3h.1M213.7 207.6h-.1M213.7 207.6h.1M213.8 207.3h-.3l.1 .3M214.2 207.3l.1 .3M214.2 207.3h-.7M214.3 207.6h-.6"/>
<path d="M215.2 209.6l.4 .1M215.2 209.6h.1M215.2 209.4l.4 .1M215.2 209.4v.2M215.6 209.5v.2M217.8 209v.3M217.8 209.3h.1M218.2 209.3l.1 2 1.6-.1 8.1 1.3M218.2 209l.1 .3M218.2 209h-.5M218.3 209.3h-.6M218.3 201.2l-.1 7.8"/>
<path d="M218.3 201.2h.1M218.6 200.2h-.5M218.8 213.1l.1 .1M218.9 213.2h-.1M219.2 213.2h.1M219.2 213.2h-.1M219.3 213.2h.1M219.3 213.2h-.1M220 201.1v10.1M220 201.1h.1M220 201.1l-1.7 .1M220 201.1l2.9 .5"/>
<path d="M221.4 211.4v.3M221.4 211.7l-.2 1.1M221.4 211.7l-.2 1.2 .2-1.2M223 201.1v2.3l7.7 1.3M223 201.1h.1M224 201.1l7.7 1.3v2.3M224 201.1v2.3M224 201.1h-1M225.2 212.1l-.1 .6a1.4 1.4 0 0 1-1 1.2M226.3 212.6h.1M226.3 212.3v.3M226.4 212.6h.1"/>
<path d="M228 212.5l-1.7 .1M228.1 207l-.1 5.5M228.1 204.3v1.9M228.1 211.8l2.6 .5M228.9 206.4l.1 .3zM228.9 206.1l-1.9 .1-.2 .4 .2 .5 2-.1M228.9 206.1l-.2 .4 .3 .5M228.9 206.1l.3 .4-.2 .5M230.6 212.3h.1M230.7 204.7h.1M230.7 212.3h-.1M230.7 212.3h.1"/>
<path d="M230.8 212.3h-.2M230.8 204.6l-7.5-1.2 8.4 1.3M231 210.2l-.2 .2 .2 .2M231.3 210.5l-.1 1.2-.4 .6M231.3 204.7v3.2M231.3 208.8v1.4M231.4 210.2l.1 .3M231.4 210.2h-.5M231.5 210.5l-.6 .1M231.7 204.7h.1M231.7 204.7h-1M232.9 208.1l.1 .3z"/>
<path d="M232.9 207.8l-1.9 .1-.2 .4 .3 .5 1.9-.1M232.9 207.8l-.1 .4 .2 .5M232.9 207.8l.3 .4-.2 .5M236.1 206h.9M236.2 206h.7zM246.1 209.4l.1 .3zM246.1 209.1l-1.9 .1-.2 .4 .2 .4 2-.1M246.1 209.1l-.2 .4 .3 .4M246.1 209.1l.3 .4-.2 .4M251.1 203h.2M251.1 202.7h.1M251.1 202.7v.3"/>
<path d="M251.1 203h.1M251.2 203h.1M251.3 203h.1M251.3 202.7h.1M251.3 202.7v.3M251.3 202.7v.2M251.3 202.7l.1 .2M251.4 202.7v.4M251.4 203v.1M251.4 203h-.1M251.4 203h.1M251.4 203.1h.1"/>
<path d="M251.4 207.9v.5l1.1 .2M251.4 202.7l.1 .2M251.4 202.7h.1M251.4 207.8v.1M251.4 207.8h.1M251.5 202.9h.1M251.5 203.1h.1M251.5 202.9v.2M251.5 202.7v.2M251.5 202.7h.1M251.6 202.9v.1M251.6 202.7l-.1 .2"/>
<path d="M251.6 203v.1M251.6 202.8v.1M251.6 202.8v.2M251.6 200v.1M251.6 202.7v.1M251.6 202.7l.1 .1M251.6 202.7h.1M251.6 202.8h.1M251.6 203.1h.1M251.7 203l-.1 .1M251.7 202.8v.2M251.7 200.1h.1"/>
<path d="M251.7 202.8v.1M251.7 203.1h-.1M251.7 202.9v.2M251.7 203l.1 .1M251.8 202.8l-.1 .2M251.8 202.8h.1M251.8 203v.1M251.8 203.1h.1M251.9 203l-.1 .1M251.9 202.8h.1M251.9 203v.1M251.9 202.8v.2"/>
<path d="M251.9 202.8l.2 .1M251.9 207.8v.5l1.1 .2M251.9 207.8h.1M251.9 207.8h-.5M251.9 207.8l1.1 .2v.5M251.9 202.8l.1 .4M251.9 200.1h.1M252 203.2h.1M252 200.1h-.1M252.1 202.8v.1M252.1 202.9h.1M252.1 202.9l.1 .1"/>
<path d="M252.1 203.2h.1M252.1 200.1h.1M252.1 203.1h.1M252.1 203.1v.1M252.2 200.1h-.1M252.2 203h.1M252.2 202.9h-.1M252.2 202.9v.1M252.2 200.1h.1M252.2 202.9h.1M252.2 202.8v.1M252.2 202.8h.1"/>
<path d="M252.2 203.2h.1M252.2 203v.1M252.2 203.1v.1M252.3 203.2h-.1M252.3 203v.1M252.3 200.2h.1M252.3 203.1v.1M252.3 202.9h.2v.3M252.3 202.9h.1M252.3 203.2h.1M252.3 202.9l.1 .3M252.4 203.2h.1"/>
<path d="M252.4 200.2h.1M252.4 202.9l.1 .2M252.4 202.9h.1M252.5 203.1v.1M252.5 202.9h.1M252.5 203.2v.1M252.5 203.2h.1M252.5 203.3h.1M252.5 208.6h.1M252.6 203.1l-.1 .1M252.6 202.9h.1M252.6 202.9v.2"/>
<path d="M252.6 203.2l-.1 .1M252.6 203.1v.1M252.6 200.1v.1M252.6 200.1l-.2 .1M252.6 200.1h.1M252.6 203.3h.1M252.6 200.2h.1M252.6 202.9l.1 .1M252.6 202.9v.4M252.7 203.3h.1M252.7 203v.2M252.7 202.9l.1 .1"/>
<path d="M252.7 200.2h.1M252.8 203l-.1 .3M252.8 202.9v.2M252.8 202.9h.1M252.8 200.3h.1M252.8 203.3h.1M252.8 203.1h.1M252.8 203.1l.1 .2M252.9 200.3h.1M252.9 203h.1M252.9 203v.1M253 208.5l-.5 .1"/>
<path d="M253 208.5h.1M253 208.2h.1M253.1 208.2h.1M254.4 208.1l-1.3 .1M254.5 202.3l-.1 5.8M259.8 203.2h.1M259.9 203.2h.1M259.9 203.2h-.1M265 202.3l-.1 4.5 .3 .1M265 202.3h.1M265.1 202.3v4.6M265.1 202.3h.1"/>
<path d="M265.1 202.3h-.1M265.1 202.3l.3 .1-.1 4.5M265.2 206.9h.1M265.3 206.9h.1M265.3 206.9h-.1M278.6 206.5h.1M278.7 206.8v.1M278.8 206.8l-.1 .1M284.1 203.2l.2 .4M284.2 203h.2l-.1 .6zM284.2 202.9h.1M284.2 203.3h.1"/>
<path d="M284.3 203.6h.1M284.3 203.3h-.1M284.3 203.2l.1 .2M284.3 202.9l-.2 .3M284.3 202.9l.1 .4-.1 .3M284.3 202.9h-.1M284.3 203h.1M284.3 203.2v.1M284.3 203v.3M284.3 203.2h.1M284.3 203.4h.1M288.1 204.9l.2 .4"/>
<path d="M288.2 205v.1M288.2 204.6h.1M288.2 205h.1M288.3 205l.1 .1M288.3 205.3h-.1M288.3 204.6h-.1M288.3 204.6l-.2 .3M288.3 204.6l.2 .4-.2 .3M288.3 204.9l-.1 .2M288.3 204.6l.2 .4-.2 .3-.2-.4M288.3 205l-.1 .1M288.3 205h-.1"/>
<path d="M288.3 205.3h.1M288.3 204.9v-.2v.3M288.3 204.9l.1 .2M288.4 205.1h-.1M288.4 205.1h.1M297 204.8l.2 .5M297 204.8l.2 .4 3.9 .7 .2-.4M300.9 205.9h.1M301.1 205.9h.1M301.1 205.9h-.2M301.3 205.5l-.2 .4M301.3 206.2l.2 .4"/>
<path d="M301.3 206.2l.2 .3M301.4 206.3h.1M301.5 205.9h.1M301.4 205.9h.1M301.4 206.2h.1M301.5 206.2v.1M301.5 206.5h-.1M301.5 206.2l-.1 .1M301.5 205.8l-.2 .4M301.5 205.8l.2 .4-.2 .4M301.5 206.5v.1M301.5 206v.2"/>
<path d="M301.5 206h.1M301.5 206.3h.1"/>
<circle cx="238.4" cy="98.3" r=".38"/>
<circle cx="207.1" cy="191.4" r=".37"/>
</g>
<path d="M12 269.3h396zM12 269h396v.3h-396z" fill-rule="evenodd" fill="#504e49"/>
<text font-size="7.8" fill="#141413" x="12" y="24.7">整机分层爆炸总览</text>
<text font-size="3.5" fill="#141413" x="12" y="274.9">Nintendo DS 详细模型图纸</text>
<g font-size="3.2" fill="#1b365d">
<text x="12" y="15.3">NTR-001 初代 · 双卡槽与原生开合结构</text>
<text x="371.5" y="15.3">NintendoDS-DWG-06 / 12</text>
</g>
<g font-size="3.2" fill="#504e49">
<text x="12" y="30.9">上下机身按原装配层展开；偏移仅用于分辨组件。完整编号对应模型树及 COMPONENTS.csv，后续两页分别展开上下组件。</text>
<text x="198.7" y="274.5">单位 mm · 比例见各视图</text>
<text x="317.6" y="274.5">图号 NintendoDS-DWG-06</text>
<text x="12" y="279.3">局部尺寸为本模型近似值 · 内部为布局示意</text>
<text x="198.7" y="278.8">CAD Study · 2026-11-08</text>
<text x="317.6" y="278.8">第 6 / 12 页 · A3</text>
</g>
<g font-size="3.2" fill="#141413">
<text x="193.5" y="241">全部主机组件 · 0.255:1</text>
<text x="12" y="253.3">上下机身按原装配层展开；偏移仅用于分辨组件。 图中尺寸单位统一为 mm，数字对应当前模型的几何和坐标。公开整体尺寸已注明来源，局部近似数字不能用作制造公差或真实电子规格。</text>
<text x="12" y="258.6">完整编号对应模型树及 COMPONENTS.csv，后续两页分别展开上下组件。 爆炸位移用于区分装配层，缩放视图不会改变尺寸数字。每个零件编号都可在组件清单中检索，重新修改模型后应同步重建这些图纸。</text>
</g>
</svg>
